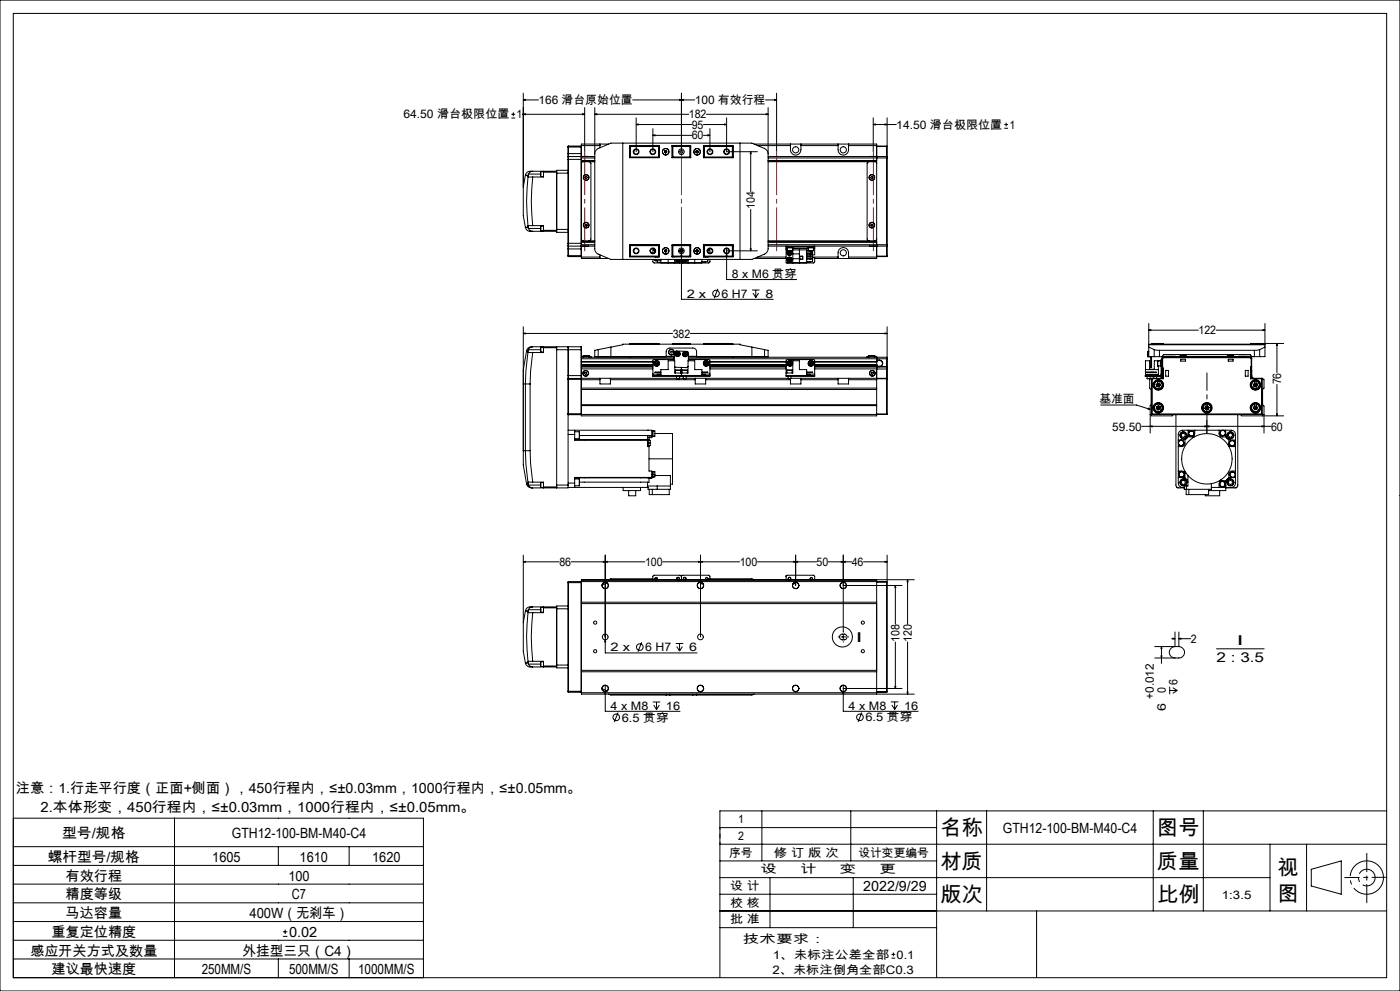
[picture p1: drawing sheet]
<svg xmlns="http://www.w3.org/2000/svg" width="420mm" height="297mm" viewBox="0 0 420 297" stroke-linecap="round" stroke-linejoin="round" font-family="sans-serif">
<g fill="none" stroke="#000" stroke-width=".3">
<path d="M0 0h420v297h-420zM4 4h412v289h-412zM153.4 35.4h1.2M153.4 34.3h1.2M154 33.7v1.1M156.7 34.3h18.7M157 29.9l.6-.1v.3zM157 34.3l.6-.2v.3zM157 29.9h4.5M157 27.9v28.2M174.8 34.1l.6 .2-.6 .1zM175.4 32.2v13.3"/>
<path d="M178.4 34.3l.6-.2v.3zM178.4 32.2v42.7l.3 .6 .8 .7 3.8 1.5h42.3l4.3-1.9 .5-1.2v-42.4M178.4 34.3h28.2M190.9 37.3l.6-.2v.4zM190.9 37.3h16.6M190.9 35.3v10.2M195.9 38.6v6.9M203.8 29.8l.6 .1-.6 .2zM204.4 29.9l.6-.1v.3zM204.4 27.9v17.6M208.4 29.9h-18.6M211 37.3h7"/>
<path d="M211.9 34.3h18.5M213 38.6v6.9M217.4 37.1l.6 .2-.6 .2zM218 35.3v10.2h9.2M229.7 29.9h3.3M229.8 34.1l.6 .2-.6 .1zM232.4 29.8l.6 .1-.6 .2zM233 27.9v17.6M262 37.3l.6-.2v.4zM262 37.3h6.9M262 35.3v10.2M265.5 37.1l.6 .2-.6 .2z"/>
<path d="M266.1 35.3v11.8M301.3 38.4h1.1M301.3 37.3h1.1M301.8 36.8v1.1M157 56.1v8.5l.6 3.6M157.6 52.5h.1M157.6 52.5l.8 .1M157.6 52.5l-.6 3.6M158.4 52.9a64.4 64.4 0 0 0 0 14.8M158.4 52.9l1.4 .2M158.4 52.6v.3M158.5 52.2l-.1 .4"/>
<path d="M158.5 52.2h3.7M159.8 51.3a1.69 1.69 0 0 0-2.2 1.2M159.8 53.1a62.9 62.9 0 0 0 0 14.5M159.8 51.3l-.9 .3-.4 .6M159.8 51.3h7.2M162.2 52.2v.7M162.2 51.5v.7M162.2 51.5v1.4M162.2 51.5h.9M162.2 52.9h.9M163.1 51.3v.3M163.1 51.6v1.5h-3.3"/>
<path d="M163.1 51.6h3.9M167 51.3v.3M167 51.6v17.4M167 51.9h3.4M170.4 51h-3.4v.3M170.4 47.8v4.1M170.4 47v.8M170.4 46v1M170.4 51.9v16.9M170.4 47.8h4M170.4 46h4M170.4 44.1h4"/>
<path d="M170.5 46.9v26.9M170.5 43.8v3.1M170.5 43.8l-.1 2.2M170.5 46.9h7.9M170.5 46.9l-.1 .1M170.5 43.8h3.8M174.3 46.9v26.9M174.3 43.8v3.1M174.3 46.9l.1 .1M174.3 43.8h.1M174.4 47v.8M174.4 46.9h.1"/>
<path d="M174.4 47.8v25.1M174.4 43.6h5.6M174.4 47.3h4M174.4 48.1h4M174.8 46.9h1.8M175.7 52.9h.3l.2 .3-.2 .3h-.4l-.1-.3zM176.7 48.5l.6 .4v22.8l-.6 .5M178.4 46.1l.1-.7 .7-.7 4.1-1.8h42.3l4.1 1.8 .6 .7 .1 .7M178.4 48.5h-3.4l-.6 .5M180 43.2v1.1M182.6 43.2h-8.2v3.7M186.8 42.9v34.8"/>
<path d="M188.9 43.7h8.9v3.6h-8.9zM188.9 46.9h.1M189 43.8v3.5M189 43.8h8.8M189 43.8l.1 .1M189.1 43.9h8.5M189.1 43.9v3.2M189.1 47.1l-.1 .1h8.8M189.1 47.1h8.5M195.9 40.6l.6-.2v.3zM195.9 40.6h11.6M197.6 43.9l.1-.1v3.4l-.1-.1"/>
<path d="M197.6 43.9v3.2M199.4 45.3v.3M199.4 45.6l.3 .2M199.7 45.2l.3 .1M199.7 45.2l-.3 .1M200 45.3v.3M200 45.6l-.3 .2M201.6 43.7l.1 .1M201.6 43.7h5.6v3.6h-5.6zM201.6 43.8h5.6M201.6 47.2h5.6M201.7 43.8v3.4l.2-.1"/>
<path d="M201.7 43.8l.2 .1M201.9 43.9h5.1M201.9 43.9v3.2M201.9 47.1h5.1M207 43.9l.1-.1v3.4l-.1-.1M207 43.9v3.2M208.8 45.6l.3 .2M208.8 45.3v.3M209.1 45.2l.3 .1M209.1 45.2l-.3 .1M209.4 45.3v.3M209.4 45.6l-.3 .2"/>
<path d="M211 40.6h2M211 43.7h8.9v3.6h-8.9zM211 43.8h8.9M211.3 43.9l-.2-.1v3.4l.2-.1M211.3 43.9h8.4M211.3 43.9v3.2M211.3 47.1h8.4M211.7 43.7v.1M212.4 40.4l.6 .2-.6 .1zM219.7 43.9v3.2M219.7 47.1l.2 .1h-8.9M219.9 43.8v3.5"/>
<path d="M219.9 46.9h.1M219.9 43.8l-.2 .1M222 42.9v34.8M225.2 45.5l.2 .6h-.3zM225.2 45.5v11.9M226.2 43.2h36.8v34.3h-18.6M227.3 43.6h9.8M230.4 48.5h32l.6 .5M230.4 46.9h35.6M230.4 47.3h35.6M230.4 48.1h32.6M237.1 43.2v1.7a1.57 1.57 0 0 0 1.6 1.6 1.57 1.57 0 0 0 1.6-1.6v-1.7"/>
<path d="M240.3 43.6h11.1M251.4 43.2v1.7a1.57 1.57 0 0 0 1.6 1.6 1.57 1.57 0 0 0 1.6-1.6v-1.7M254.6 43.6h8.4M260.7 48.5l-.6 .4v22.8l.6 .5M260.8 46.9h1.8M261.5 52.9h.3l-.1 .6-.4-.1-.1-.3zM263 43.8h3M263 43.9h3M266 46.9v.4M266 47.3h.1M266 46.9l.1 .2M266 43.8v.1"/>
<path d="M266 43.9v3M266 47.3v26M266.1 47.1v.2M266.1 47.3v26M157.6 68.2a1.68 1.68 0 0 0 2.2 1.1M157.6 68.2h.1M158.4 67.7v.3M158.4 68l.1 .5M158.4 68l-.8 .2M158.5 68.5l.7 .7 .6 .1M158.5 68.5h3.7M159.8 67.6l-1.4 .1"/>
<path d="M159.8 67.6h3.3v1.4M159.8 69.3h7.2M162.2 68.5v.7M162.2 67.8v.7M162.2 67.8v1.4M162.2 67.8h.9M162.2 69.2h.9M163.1 69v.3M163.1 69h3.9M167 69.3v.3h3.4M167 69v.3M167 68.8h3.4"/>
<path d="M170.4 68.8v4.1M170.4 72.9v.8M170.4 73.7v.9M170.4 74.6l.1 2.3M170.4 76.6h4M170.4 72.9h4M170.4 73.7l.1 .1M170.4 74.6h4M170.5 73.8v3.1M170.5 73.8h7.9M170.5 76.9h3.8M174.3 73.8v3.1"/>
<path d="M174.4 72.9v.8M174.4 73.8v3.7h8.2M174.4 71.6l.5 .6h3.5M174.4 73.7h.1M174.4 73.3h4M174.4 73.7l-.1 .1M174.4 76.8l-.1 .1M174.4 72.5h4M174.4 77h5.6M174.8 73.8h1.8M175.5 67.4l.3-.2 .3 .1v.3l-.2 .2zM180 76.4v1.1"/>
<path d="M188.9 73.4h8.9v3.6h-8.9zM188.9 73.8h.1M189 73.4v3.5M189 76.9h8.8M189.1 73.6v3.2M189.1 73.6h8.5M189.1 76.8h8.5M189.1 76.8l-.1 .1M195.9 77.7v.9l.3 .2h8M195.9 74.5v1.4M196.2 75.1h.4M196.2 74.6v.5"/>
<path d="M196.5 77h.1M196.5 77.7v.4h1.8M196.6 75.2l-.1 .3M196.7 78.1h.3M197.2 76.9v.1M197.2 78.1v.6h1.1M197.6 73.6l.1-.1v3.4l-.1-.1M197.6 73.6v3.2M197.8 73.5h-8.8l.1 .1M198.3 77.7v1.1h12.3v-1.1M199.4 75v.3M199.4 75.3l.3 .2"/>
<path d="M199.7 74.9l.3 .1M199.7 74.9l-.3 .1M200 75v.3M200 75.3l-.3 .2M200.4 77.7v1.1M201.6 73.4h5.6v3.6h-5.6zM201.6 76.9h5.6M201.6 73.5h5.6M201.7 76.9l-.1 .1M201.9 73.6l-.2-.1v3.4M201.9 73.6v3.2M201.9 73.6h5.1"/>
<path d="M201.9 76.8h5.1M201.9 76.8l-.2 .1M202.2 76.9v.1M202.3 76.9v.1M202.4 77.7v1.1M202.5 78h.1M202.5 78h1.5M202.5 77.7v.3M202.9 76.9v.1M203.1 78l.2 .2M203.3 78v.2M203.6 78l.1 .1"/>
<path d="M203.7 78.1l-.4 .1M203.7 78v.1M204 75.1h.1M204 75.3l.1 .2M204 75v.1M204 77.7v.3M204.1 74.9h.6M204.2 77.7a.74 .74 0 0 1-.6 .8 .74 .74 0 0 1-.9-.5M204.2 77.7a.78 .78 0 0 1-.6 .9 .78 .78 0 0 1-.9-.6M204.4 76.1l.2 .6h-.3zM204.4 74.3v15.4h27.6M204.8 75.1h.1"/>
<path d="M204.8 78h.1M204.8 75v.1M204.8 77.7v.3M204.8 75.3l-.1 .2M204.8 78h1.5M205.1 78.1l.4 .1M205.1 78v.1M205.5 78v.2M205.7 78l-.2 .2M206 76.9v.1M206.1 78a.76 .76 0 0 1-.8 .5 .76 .76 0 0 1-.7-.8 .78 .78 0 0 0 .7 .9 .78 .78 0 0 0 .9-.6M206.3 78h.1"/>
<path d="M206.3 77.7v.3M206.4 77.7v1.1M206.6 76.9v.1M207 73.6l.1-.1v3.4l-.1-.1M207 73.6v3.2M208.4 77.7v1.1M208.8 75.3l.3 .2M208.8 75v.3M209.1 74.9l.3 .1M209.1 74.9l-.3 .1M209.4 75v.3M209.4 75.3l-.3 .2"/>
<path d="M211 73.4h8.9v3.6h-8.9zM211 76.9h8.9M211 73.5h8.9l-.2 .1M211.3 73.6l-.2-.1v3.4l.2-.1M211.3 73.6v3.2M211.3 73.6h8.4M211.3 76.8h8.4M211.6 76.9v.1M211.6 78.4v.3h-1M211.7 76.9v.1M212.3 75.1h.3M212.3 77h.1"/>
<path d="M212.3 77.9v-.2v.7h-1.7M212.6 75.1h-.3M212.6 74.6v.5M213 77.7v.9l-.3 .2h-8.1M213 74.5v1.4M218 76.1l.1 .6h-.3zM218 74.3v9.5h21M218 75.2h9.2M219.7 73.6v3.2M219.7 76.8l.2 .1M219.9 73.4v3.5M219.9 73.8h.1"/>
<path d="M225.1 74.6h.3l-.2 .6zM225.2 62.8v12.4M226.2 77.5h9.6M227.3 77h8.5M230.4 73.3h35.6M230.4 73.8h35.6M230.4 72.5h32.6M235.8 74h.5M235.8 74v.5M235.8 74.5v4.3h6.2v-3.9M235.8 73.8v.2M235.8 74.9h.4"/>
<path d="M235.8 74.5h.4M236.1 74v.3h1.7v-.3M236.2 75.1h1M236.2 75.1h1.6M236.2 74.3v.8M236.3 73.8v.2M236.3 74h7.7M236.4 77.7l.1 .4M236.4 77.7l.8 .3M236.5 76l.3 .2M236.5 75.1a.77 .77 0 0 0-.3 1.1 .77 .77 0 0 0 1 .3 .77 .77 0 0 0 .4-1M236.5 75.6v.4"/>
<path d="M236.5 75.6l.4 .2M236.5 78.1l.4 .1M236.6 75.1a.74 .74 0 0 0-.4 1 .74 .74 0 0 0 .9 .4 .74 .74 0 0 0 .4-1M236.8 77.4l.4 .1M236.8 77.4l-.4 .3M236.8 77.4l.1 .8M236.9 75.8l.3 .3M236.9 75.8l-.1 .4M236.9 75.4l-.4 .2M236.9 75.4l.3 .2M236.9 75.4v.4M237.1 75.1l.4 .4"/>
<path d="M237.2 77.5v.5M237.2 77.5l-.7 .6M237.2 75.1l.4 .4M237.2 76.1l-.4 .1M237.2 75.6v.5M237.2 75.6l-.7 .4M237.2 78l-.3 .2M237.8 75.1h-.6M237.8 74.3v.8M237.8 74.9l4.7 .1M237.8 74.5h4.7M237.8 74.9v3.9"/>
<path d="M237.8 77.5h2M237.8 76.1h2M239.8 74.9v3.9M239.9 76.8h.9v.9h-.9zM242 75.5h1.8v.4M242 76.2h1.8v.5h-1.8M242 77h1.8v.4h-1.8M242 77.7h1.8M242 75.9h1.8M242.4 74v.3h1.7M242.5 75.1h1.6M242.5 74.3v.8"/>
<path d="M243.1 77.4v.3l.3-.2 .4 .2M243.1 75.1v.4M243.1 76.7v.3M243.1 78.4v.3h-1.1M243.2 75.5h.4M243.3 77.5h.2M243.8 75.9l-.2 .3-.5-.3v.3M243.8 75.7v.2M243.8 77.7v.2M243.8 77.3h.6v1.2l-.3 .3h-8M243.8 77.7v.7h-1.8M243.8 77h7.6"/>
<path d="M244 74h.4M244 73.8v.2M244.1 74.3v.8M244.1 74.5h.3M244.1 74v.3M244.4 74v.5M244.4 73.8v.2M244.4 74.5v1.9h-.6M251.4 77.5v-1.7a1.57 1.57 0 0 1 1.6-1.6 1.57 1.57 0 0 1 1.6 1.6v1.7M254.6 77h8.4M260.8 73.8h1.8M261.3 67.4l.2-.2 .4 .4-.3 .2-.3-.1z"/>
<path d="M263 71.6l-.5 .6h-32.1M263 76.9h3M263 76.8h3M266 73.3h.1M266 73.3v.5M266 76.8h.1M266 76.8v.1M266 73.8v3M266.1 73.3v.3M266.1 73.6l-.1 .2M266.1 76.8l-.1 .1M266.1 73.6v3.2"/>
<path d="M157 99.9l.6-.1v.3zM157 97.9v37.2M157 99.9h44.8M207.1 99.9h59M215.4 86.6l-1.2 2.8M225.6 86.9h2.3M225.9 87.8l.8 1.4M226.7 86.9v2.3M227.6 87.8l-.9 1.4M265.5 99.8l.6 .1-.6 .2zM266.1 97.9v26.2M344.6 99l.6-.2v.3z"/>
<path d="M344.6 96.9v10h1.7M344.6 99h14.9M364.8 99h14.7M378.9 98.8l.6 .2-.6 .1zM379.5 96.9v10h-1.6M157.6 115.1h1.4M157.6 115.1v20M158 105.1l-1 5.7v4.3h.6M158 105.1l.4 .1M158.4 105.5l-.6 5.7-.2 3.9M158.4 105.5l1.4 .2M158.4 105.2v.3"/>
<path d="M158.5 104.8l-.1 .4M158.5 104.8h3.7M159 115.1v20M159.8 103.9a1.58 1.58 0 0 0-1.8 1.2M159.8 105.7l-.6 5.6-.2 3.8M159.8 103.9a1.43 1.43 0 0 0-1.3 .9M159.8 103.9h14.5M162.2 104.1v1.4M162.2 104.1h.9M162.2 105.5h.9M163.1 103.9v.3M163.1 104.2h3.9"/>
<path d="M163.1 104.2v1.5h-3.3M167 103.9v.9M167 104.8h7.4M167 104.8v40.6M170.4 103.9v.1M170.4 104l.1 9.4M170.4 112.6v.9M170.4 104v8.6M170.4 113.5v31.9M170.4 113.7h4M170.4 112.6h4M170.5 113.4l-.1 .1"/>
<path d="M170.5 113.4v10.9M174.3 103.9v9.5M174.3 103.9l.1 .9M174.3 113.4v10.9M174.3 113.4l.1 .1M174.4 109.9v.1M174.4 104.8v2.7M174.4 106.8h.6M174.4 107.5v2.4M174.4 110v2.6M174.4 107.1h27.8M174.4 107.5h27.8"/>
<path d="M174.4 109.9h21.5M174.4 110h21.5M174.4 113.8h5.6M174.4 116.3h88.6M174.4 116.7h88.6M174.4 109.3h21.5M174.4 108.5h21.5M174.4 110.6h21.5M175 106.6h1.7M175 106.8h.1M175 106.8h1.7M175 106.6v.5"/>
<path d="M175.4 111.7l.4-.2 .2 .3v.3l-.4 .1-.2-.2zM176.7 106.8h.1M176.7 106.8h.6v.3M176.7 106.6v.5M179.5 106.9h20.3v-1.5a1.09 1.09 0 0 1 1.2-1.1h6.9a1.09 1.09 0 0 1 1.1 1.1v1.5h20.4M179.5 104.8l-1.1 .2v1.9h1.1M179.5 104.8v2.1M180 113.4h3.1M180 113.4v1.7h3.1v-1.7M180 113.4h-9.5M183.1 113.4h19.9M183.1 113.8h25.5"/>
<path d="M183.3 104v2.9M189 103.1h8.7M189 103.1h.1M189 106.9v.2M195.9 112.5h.4M195.9 112.5v.3h.4M195.9 112.1v.4M195.9 109.4h-21.5l21.5 .1M195.9 108.3h-21.5l21.5 .1M195.9 112.1h2.4M196.3 112.5h7.7M196.3 112.8h7.7"/>
<path d="M196.3 112.5v.3M196.6 108.7v.4M196.6 108.7l.4 .2M196.6 109.1l.4 .2M197 108.5l.3 .2M197 108.5l-.4 .2M197 108.5v.4M197 108.9v.4M197 108.9l.4 .2M197 108.9l-.4 .2M197.3 108.7l.1 .4M197.3 108.7l-.3 .2"/>
<path d="M197.4 109.1l-.4 .2M197.7 103.1h.1M198.3 112.2h-1.1v.2h1.1M198.3 112.5v-1.7h2.1v-2.7h2v3.7h4v-3.7h2v2.7h2.2v1.7M198.3 111.5h-1.8l1.8 .1M199.8 106.8h2.4M201.7 103.1h5.4M201.7 103.1h.1M202.2 107.8l-6.2 .1-.1 4.2M202.2 108.1l.1-2.4 .6-.5 3.4 .2 .3 .4-.1 2.3M202.6 110.9h.1M202.6 110.9h1.6"/>
<path d="M202.6 110.9v.9M202.7 110.9h1.5M202.8 106l.2 .4M202.8 106l.9 .2M203 106.4l.4 .1M203 113.4h.8M203 112.8v.6M203.2 105.7l-.4 .3M203.2 105.7l.4 .1M203.2 105.7l.2 .8M203.6 105.8l.1 .4M203.6 105.8l-.6 .6"/>
<path d="M203.7 106.2l-.3 .3M203.8 112.8v.6M203.8 113.4h1.2M204 112.5h.9M204 112.8h.4M204 112.5v.3M204.2 110.9v.9M204.4 112.8h.5M204.4 110.1v2.7M204.6 110.9h.1M204.6 110.9h1.6M204.6 110.9v.9"/>
<path d="M204.7 110.9h1.5M204.9 112.5h7.6M204.9 112.8h7.6M204.9 112.5v.3M205 113.4h.8M205 112.8v.6M205.1 106l.1 .5M205.1 106l.9 .3M205.2 106.5l.5 .1M205.5 105.7l-.4 .3M205.5 105.7l.3 .1M205.5 105.7l.2 .9"/>
<path d="M205.8 112.8v.6M205.8 105.8l.2 .5M205.8 105.8l-.6 .7M205.8 113.4h2.8M206 106.3l-.3 .3M206.2 110.9h.1M206.2 110.9v.9M206.4 109.8l-.4 .4-3.6-.2M206.5 107.8l6.4 .1 .1 4.2M206.5 107.1h59.5M206.5 107.5h59.5M206.6 106.8h2.4"/>
<path d="M207.1 103.1h.1M208.6 113.4h3.1M208.6 113.4v1.7h3.1v-1.7M210.6 112.2h1v.2h-1M210.6 111.5h1.7l-1.7 .1M210.6 112.1h2.4M211.1 103.1h8.8M211.1 103.1h.1M211.5 108.7v.4M211.5 108.7l.7 .4M211.5 109.1l.4 .2M211.7 113.4h24.7"/>
<path d="M211.7 113.8h25.4M211.8 108.5l.4 .2M211.8 108.5l-.3 .2M211.8 108.5l.1 .8M212.2 108.7v.4M212.2 108.7l-.7 .4M212.2 109.1l-.3 .2M212.5 112.5h.5M212.5 112.5v.3M213 112.5v.3h-.5M213 112.1v.4M213 109.9h22.8"/>
<path d="M213 110h22.8M213 109.4h22.8M213 108.4h22.8M213 109.3h22.8M213 108.5h22.8M213 109.5h22.8M213 108.3h22.8M213 110.6h22.8M219.9 103.1h.1M219.9 106.9v.2M225.6 104v2.9M225.6 104l3.8 .8"/>
<path d="M225.6 104l-3.6-.7v-.2h-35.2v.2l-7.3 1.5M229.4 104.8l1 .2v1.9h-1M229.4 104.8v2.1M235.8 112.5h.5M235.8 111.8h2v-3.7h2v2.7h2.2v1.7M236.1 110.9h.1M236.1 110.9h1.5M236.1 110.9v.9M236.3 112.5h7.7M236.3 112.5v.3M236.3 112.8h7.7M236.4 113.4h.9"/>
<path d="M236.4 113.4l.8 .1M236.4 112.8v.6M236.6 109l.3 .3M236.7 108.6l-.1 .4M236.7 108.6l.6 .6M237.1 108.5l.3 .3M237.1 108.5l-.4 .1M237.1 108.5l-.2 .8M237.3 113.4h3M237.3 112.8v.6M237.3 113.4l-.1 .1M237.3 109.2l-.4 .1"/>
<path d="M237.4 108.8l-.1 .4M237.4 108.8l-.8 .2M237.6 110.9h.1M237.6 110.9v.9M240.3 113.4v1.7h-3.2v-1.6M240.3 113.4h11.1M240.3 113.8h11.1M242 112.2h1.1v.2h-1.1M242 111.5h1.8l-1.8 .1M242 112.1h2.4M242.9 108.7v.4M242.9 108.7l.8 .4"/>
<path d="M242.9 109.1l.4 .2M243.2 108.5l.4 .2M243.2 108.5l-.3 .2M243.2 108.5l.1 .8M243.6 108.7l.1 .4M243.6 108.7l-.7 .4M243.7 109.1l-.4 .2M244 112.5h.4M244 112.5v.3M244.4 112.5v.3h-.4M244.4 112.1l-.1-4.2-8.1-.1-.4 .4v4.6h.5M244.4 112.1v.4"/>
<path d="M244.4 108.3l18.6 .1M244.4 109.9h19.4M244.4 110h21.6M244.4 109.4h18.6M244.4 108.4h18.6M244.4 109.3h18.6M244.4 108.5h18.6M244.4 110.6h18.6M251.4 113.4h3.2M251.4 113.4v1.7h3.2v-1.7M254.6 113.4h11.4M254.6 113.8h8.4"/>
<path d="M260.7 106.6h1.7M260.7 106.8h.1M260.7 106.8h-.6v.3M260.7 106.8h1.7M260.7 106.6v.5M261.6 111.6h.3l.1 .3-.2 .3-.3-.1-.1-.3zM262.4 106.8h.1M262.4 106.8h.6v3.1M262.4 106.6v.5M263 110.6v14h-88.6v-12M263 109.9v.1M263 109.9h.1"/>
<path d="M263 110v.6h3M263 109.4l-18.6 .1M263 110v.6M263 109.4h.1M263 108.4h.1M263 113.5h3M263 107.9h.8M263 108h.8M263 109.8h.8M263.8 108a.88 .88 0 0 1 .9 .9 .88 .88 0 0 1-.9 .9M263.8 107.9a.96 .96 0 0 1 1 .9 .96 .96 0 0 1-.7 1.1M263.8 107.9v.1"/>
<path d="M263.8 109.8v.1M264.1 109.9h-.3M264.1 109.9h1.9M266 113.4v.1M266 107.1v.4M266 109.9h.1M266 109.9v.1M266 110v.6M266 107.5v2.4M266 110.6v2.8M266 113.5v10.6M266.1 109.9l-.1 .1"/>
<path d="M266.1 109.9l-.1 .7M343.6 110.8h3.9M343.7 112.2h3.8v.2h-3.8zM344 112.5h-.4v.3h.4M344 112.5h3.9M344 111.5l.7 .1zM344 112.8h1.2M344 112.5v.3M344.1 113.4h.9M344.1 112.8v.6M344.3 105.4l.1 1.5M344.4 105.4h-.1"/>
<path d="M344.4 105.3l-.1 .1M344.4 105.4v1.5M344.4 105.3v.1M344.4 106.9h.8M344.4 105.4h.2M344.4 105.3h.2M344.6 103.1h34.9M344.6 103.3h34.9M344.6 104l1.7 .8M345 111.5l.4 .1zM345 112.8v.6M345.2 112.8h.8"/>
<path d="M345.2 112.5v.3M345.2 109.6v.6h.3v-.6M345.2 109.6h.3M345.2 106.9v2.7M345.5 113.5h.2M345.5 103.1h3.4M345.5 103.1h.1M345.5 106.9v2.7M345.5 113.5v10.6M345.7 113.5h3.3M345.7 113.5v10.6M345.7 111.5l.4 .1z"/>
<path d="M346 112.5v.3M346 112.8h1.9M346.1 112.8v.6M346.3 104.8l1.5 .2M346.3 106.9h1.5M346.3 104.8v2.1M346.5 111.5l.4 .1zM346.9 115.2l.2 .7M346.9 115.2l.6 .2M347 112.8v.6M347.1 115.9l.6 .1M347.3 108.1v1.6z"/>
<path d="M347.3 114.8l-.4 .4M347.3 114.8l.6 .1M347.3 114.8l.2 .6M347.3 109.7h.8M347.5 115.4l-.4 .5M347.5 115.4l.2 .6M347.5 115.4l.7 .1M347.5 108.1h.1M347.5 109.7v2.8M347.8 106.9h.9M347.8 105h28.5M347.8 105v1.9"/>
<path d="M347.9 112.5v.3M347.9 114.9l.3 .6M347.9 114.9l-.4 .5M348.1 108.1h-1.8v2.6h-1.4v-2.6h-1.3v4.4M348.2 115.5l-.5 .5M348.3 108.1h-.2v1.6h.2M348.3 112.1l-.4 .4M348.3 112.1h.3M348.3 108.2h.4M348.3 108.2v3.9M348.6 112.7h.1M348.6 112.3l-.3 .4-.4 .1"/>
<path d="M348.6 112.7l-.5 .7M348.7 111l-.1 1.7M348.7 107.8h-.4v.4M348.7 111v1.7M348.7 111h.1M348.7 112.7h.1M348.7 106.9v4.1M348.7 106.9l.4-.6h26l.4 .6M348.7 110l.1 .6M348.7 106.8h26.7M348.7 112.7l-.4 .7M348.7 106.8v.4"/>
<path d="M348.7 110.1v.9M348.8 111v.1M348.8 112.7h.1M348.8 109.9l.2 .7M348.8 109.9h.1M348.8 109.9l-.1 .1M348.8 111v1.7M348.8 107.5v2.4M348.8 113.4l.2 .1M348.8 110.6h.2M348.8 113.4h-3.5l-.4 .4v2.5l.4 .4v4.6l-.2 .3v8.2M348.8 110.6v2.8"/>
<path d="M348.9 103.1h.1M349 110.6v2.9M349.1 107.2l-.3 .3M349.1 107.1v.1M349.1 107.1l-.4 .2 .1 .2M349.1 107.1h26M349.1 107.2h26M349.7 111h.9v1.7h-.9zM350.2 107.1v-.3h.6v.3M352.5 106.8h.1M354 106.6h1.8M354 106.8h.1"/>
<path d="M354 106.8h1.8M354 106.6v.2M354.2 107.7h1.4v.5h-1.4zM355.8 106.8h-.1M355.8 106.6v.2M368.3 106.6h1.8M368.3 106.8h.1M368.3 106.8h1.8M368.3 106.6v.2M368.5 107.7h1.4v.5h-1.4zM370 106.8h.1M370.1 106.6v.2"/>
<path d="M371.7 106.8h.1M373.3 107.1v-.3h.6v.3M373.6 111h.8v1.7h-.8zM375.1 107.2l.3 .3M375.1 107.1v.1M375.1 107.1l.3 .2v.2M375.1 110.6h.2M375.1 113.5h3.4M375.1 110.6v2.9M375.2 103.1h3.4M375.2 103.1h.1M375.3 112.7h.1"/>
<path d="M375.3 113.4l-.2 .1M375.3 113.4h3.5l.4 .4v2.5l-.4 .4v4.6l.4 .4v8.1M375.3 110.6v2.8M375.3 111v.1M375.3 109.9l-.2 .7M375.3 109.9l.2 .1M375.3 111v1.7M375.3 111h.2M375.3 112.7h.2M375.4 109.9h-.1M375.4 109.9l.1 .1M375.4 107.5v2.4"/>
<path d="M375.4 106.8v.4M375.4 110.1v.9M375.4 112.7l.4 .7M375.5 111v1.7M375.5 110l-.2 .6M375.5 112.7l.5 .7M375.5 106.9h.8M375.5 106.9v4.1M375.5 112.7h.1M376 115.3l.2 .6M376 115.3l.6 .1M376.2 115.9l.7 .1"/>
<path d="M376.3 106.9h1.6M376.3 105v1.9M376.4 114.8l-.4 .5M376.4 114.8h.6M376.4 114.8l.2 .6M376.6 115.4l.3 .6M376.6 115.4l.7 .1M376.6 115.4l-.4 .5M377 114.8l.3 .7M377 114.8l-.4 .6M377.3 115.5l-.4 .5M377.9 104.8l-1.6 .2"/>
<path d="M377.9 104.8v2.1M378.5 113.5h.1M378.5 102.9l.1 .2M378.5 113.5v10.6M378.6 103.1h.1M378.6 113.5v10.6M379.5 104l-1.6 .8M383.1 102.9l.1 .6h-.3zM383.1 102.9v8.8M383.1 115.2v9.4M385.1 102.9l-9.9 .2M157 135.1v4.3l1 5.6"/>
<path d="M157 135.1h.6M157.6 135.1h1.4M157.6 135.1l.2 3.9 .6 5.6M159 135.1l.2 3.8 .6 5.6M170.4 128.9h25.1v1.6M170.4 130.2h2M170.4 124h4M170.4 124.2l.1 .1M170.5 124.3h3.8M172.4 130.2v1.7h22.1v1.7h-.2M172.4 128.9v1.3M172.4 131.5h1.4"/>
<path d="M172.4 129.4h1.4M172.4 131.8h21.9M173.8 129.4v2.1M173.8 130.5h21.7M174.4 121.6h88.6M174.4 121.3h88.6M194.3 131.8v.9M194.3 132.7v1.1h.4M194.3 130.5h.1M194.3 130.5v1.3M194.3 128.9h.1M194.3 132.7h.8"/>
<path d="M194.3 131.7h.4M194.5 132h.6v.7M194.7 133.5v.3M194.7 131.7v.3M194.7 133.8v7.4h.8v1.9M194.7 137.5h7.1M195.1 132.7v.8h-.6M195.5 130.5v.4M195.5 130.9h-.8v.8M195.5 129.1h.4v1.7h-.4M195.5 130.9v.3h-.8M195.7 129.1v1.7"/>
<path d="M195.9 129.1h.6v1.6h-.6M196.5 129.9h5.3v7.6M201.8 137.5v7.6h-.7M263 124.1h3M266 124.1h.1M266 124.1v.1M266 124.2l-91.7 .1M266.1 124.1l-.1 .1M330.2 121.4h10.7l4.2 1.3M344.5 122.3l.6 .4h-.6zM345.1 127.8l.6-.2v.3zM345.1 124.2l.4 .4h6.1l.5-.4"/>
<path d="M345.5 124.1h.2M345.5 124.1l.2 .1M345.7 124.1v.1M345.7 124.1h32.8M345.7 124.2h32.8M346.9 122.5l.5 .4M347 121.8l-.1 .7M347 121.8l.5 .4M347.5 122.2l-.6 .3M347.5 122.2l.5 .4M347.5 122.2l-.1 .7M347.6 121.6l-.6 .2"/>
<path d="M347.6 121.6l.5 .4M347.6 121.6l-.1 .6M348 122.6l-.6 .3M348.1 122l-.1 .6M348.1 122l-.6 .2M352 124.3h20.1M352.8 124.3v21.1a.84 .84 0 0 0 .8 .8h1.7M353.5 132.9v11.9a1.42 1.42 0 0 0 1.8 1.3M354.4 130.1l.6-.3 .6 .3v.7l-.6 .3-.6-.3zM356.3 130.9l-.8 .8v1.2a.96 .96 0 0 1-1 .9h-1M356.3 130.9h1.5l.1 .3M356.4 130.5l-.1 .4"/>
<path d="M356.4 130.5a2.05 2.05 0 0 1-2.5 1.4h-.4M356.5 128.9l-.1 1.6M357.4 129.1a.85 .85 0 0 0-.8 .8 .85 .85 0 0 0 .8 .9M357.4 129.1a.85 .85 0 0 1 .9 .8 .85 .85 0 0 1-.9 .9M357.4 129.1a.86 .86 0 0 0-.9 .8 .86 .86 0 0 0 .9 .9M358.4 128.9v1.2l-.3 .6 .2 .2M361.4 122.4l.4 .4M361.5 127.6l.6 .2-.6 .1zM361.6 121.7l-.2 .7M361.6 121.7l.5 .5M362.1 127.8l.6-.2v.3zM362.1 126.1v3.7"/>
<path d="M362.1 122.2l-.3 .6M362.1 122.2l.4 .5M362.1 122.2l-.7 .2M362.3 121.6l.4 .5M362.3 121.6l-.7 .1M362.3 121.6l-.2 .6M362.5 122.7l-.7 .1M362.7 122.1l-.2 .6M362.7 122.1l-.6 .1M365.7 128.9v1a1.02 1.02 0 0 0 1 1h1.1l.9 .8M366.7 128.9h-11.9a1.33 1.33 0 0 0-1.3 1.3v2.4M367 128.9h2.4a1.26 1.26 0 0 1 1.2 1.3v11.9"/>
<path d="M367.7 128.9v1a1.55 1.55 0 0 0 1.3 1.9M368.6 133.7l.3-.1 .5 .2h1.2M368.7 131.7l.3 .1M368.7 131.7v1.5l-.3 .1M368.8 132.9a.86 .86 0 0 0 .8 .8 .86 .86 0 0 0 .9-.8M368.8 132.9a.85 .85 0 0 1 .8-.9 .85 .85 0 0 1 .9 .9M368.8 132.9a.85 .85 0 0 0 .8 .8 .85 .85 0 0 0 .9-.8M368.8 129.9h.7l.3 .5-.3 .6h-.7l-.3-.6zM369 131.8l1.6 .1M371.3 124.3v21.1a.84 .84 0 0 1-.8 .8h-2.8M372.1 124.2l.4 .4h12.6M376 122.3l.3 .5"/>
<path d="M376.3 121.7l-.3 .6M376.3 121.7l.3 .5M376.6 122.2l-.3 .6M376.6 122.2l.4 .6M376.6 122.2l-.6 .1M376.9 121.6l.4 .6M376.9 121.6l-.6 .1M376.9 121.6l-.3 .6M377 122.8h-.7M377.3 122.2l-.3 .6M377.3 122.2h-.7M378.5 124.1v.1"/>
<path d="M378.5 124.1h.1M378.6 127.6l.6 .2-.6 .1zM378.6 124.1l-.1 .1M379.2 124.2l-.4 .4M381.3 127.8h-38.8M382.9 124h.3l-.1 .6zM158 145a1.58 1.58 0 0 0 1.8 1.2M158.4 144.6v.4M158.4 145l.1 .4M158.4 145h-.4M158.5 145.4l.4 .5 .9 .3M158.5 145.4h3.7"/>
<path d="M159.8 144.5l-1.4 .1M159.8 144.5h3.3v1.4M162.2 144.6v1.5M162.2 144.6h.9M162.2 146.1h.9M163.1 145.9v.3M163.1 145.9h3.9M167 145.4v.8M167 145.4h3.4M170.4 145.4v.8h-10.6M170.4 144.8h2M172.4 144.8v1.3"/>
<path d="M172.4 145.6h1.4M172.4 143.5h1.4M172.4 143.2h23.1M173.8 143.5v2.1M173.8 144.5l20.5 .1M186.9 146.1v.9h5.3v-.9M188.6 147v1.6h2.1v-1.6M194.3 146.1h.1M194.3 144.6v1.5M194.3 145.7h6.8M194.8 146.6v1.6h6v-1.6M195.5 143.1v.1"/>
<path d="M195.5 141.3h.4v1.7h-.4M195.5 143.2l-.8 .1v1.3h-.4M195.5 143.1h-23.1v1.7M195.5 142.2h1M195.7 146.6v1.6M195.7 141.3v1.7M195.9 141.4h.6v.8M196.5 142.2v.7h-.6M196.5 142.5h4.6v4.1h-6.7v-.5h-24M197.2 145.7v.9M353.1 146l.2 .2M353.5 143.1l2 .2"/>
<path d="M353.5 141.2h1.2l.5 .3 .3-.2M353.6 142.2a.86 .86 0 0 0 .9 .8 .86 .86 0 0 0 .9-.8M353.7 142.2a.85 .85 0 0 1 .8-.9 .85 .85 0 0 1 .9 .9M353.7 142.2a.85 .85 0 0 0 .8 .8 .85 .85 0 0 0 .9-.8M354.6 144h.7l.3 .6-.3 .6h-.7l-.3-.6zM355.5 143.3a1.37 1.37 0 0 1 .9 1.3M355.7 141.7l-.2 .1v1.5M355.8 146.6v1.6h6.8v-1.6M355.9 145.7v.9M356.4 142.5v3.2h-1.1v.9h8.1v-1.6M356.4 142.5h.1M356.7 146.6v1.6"/>
<path d="M365.8 144.1l.2 .3-.3 .5v1.2M365.9 147v1.6h-4.3v-.4M366.2 143.8l.2 .3h1.4M366.7 144.2a.83 .83 0 0 0-.8 .9 .83 .83 0 0 0 .8 .8M366.7 144.2a.83 .83 0 0 1 .9 .9 .83 .83 0 0 1-.9 .8M367.7 145.2v1.8h-5.1M367.8 144.5l-.1 1.6M367.8 144.1v.4M368.5 144.2l.6-.3 .6 .3v.7l-.6 .3-.6-.3zM370.6 141.2h-1a.96 .96 0 0 0-.9 1v1.1l-.9 .8M370.6 143.1l-1.2 .1a1.44 1.44 0 0 0-1.6 1.3M370.6 142.4v2.4a1.27 1.27 0 0 1-1.2 1.3h-6"/>
<path d="M371.1 146l-.3 .2M157 168.4l.6-.2v.3zM157 166.4v20.2M157 168.4h10.8M170.4 174.7h4M170.5 174.3l-.1 7.3M170.5 174.3v33.2M170.5 174.3h95.5M171.3 168.4h22.2M174.4 174.4l-.1 33.1M174.4 173.9h88.6M181 168.2l.6 .2-.6 .1z"/>
<path d="M181.6 168.4l.6-.2v.3zM181.6 166.4v29.3h27.5M182.1 174.7l-1.5 .7M195.9 173.7v-1l.3-.3h7.9l.3 .4 .4-.4h7.9l.3 .3v1M195.9 173.5h-12.6l-.7 .2M196.5 173.5h.1M196.5 173.3v.2M196.5 173.5h.7M196.7 173.1h.3M196.7 173.7a.36 .36 0 0 1-.1-.5 .36 .36 0 0 1 .5 0 .36 .36 0 0 1-.1 .5M197.2 173.3v.2M203.2 173.7a.41 .41 0 0 1-.1-.6 .41 .41 0 0 1 .6 0 .41 .41 0 0 1 0 .6"/>
<path d="M204.2 172.5h.4M204.4 172.5v1.2M205.2 173.7a.41 .41 0 0 1-.1-.6 .41 .41 0 0 1 .6 0 .41 .41 0 0 1 0 .6M209.5 168.2l.6 .2-.6 .1zM210.1 168.4l.6-.2v.3zM210.1 166.4v24.5M210.1 174.6l.3 .3h.5M210.6 174.7v.3M211.6 173.3v.2M211.7 173.5h.6M211.9 173.7a.36 .36 0 0 1-.2-.5 .36 .36 0 0 1 .6 0 .36 .36 0 0 1-.2 .5M212.3 173.5h.1"/>
<path d="M212.3 173.3v.2M213 173.5h12.6l.6 .2M221.9 168.4h-23.1M235.8 172.8l.4-.4h7.9l.3 .4v.9M236.1 172.5h-.3v1.2M236.5 173.1a.42 .42 0 0 1 .7 0 .42 .42 0 0 1-.1 .6M236.5 173.1l.1 .6M238.1 168.2l.6 .2-.6 .1zM238.7 168.4l.6-.2v.3zM238.7 166.4v9.1M238.7 174.6l-.3 .3h-.5M243.1 173.3v.2"/>
<path d="M243.1 173.5h.7M243.3 173.7a.36 .36 0 0 1-.2-.5 .36 .36 0 0 1 .6 0 .36 .36 0 0 1-.2 .5M243.8 173.3v.2M245 168.4h-17.8M248.5 168.4h7M252.4 168.2l.6 .2-.6 .1zM253 166.4v22.9M253 175.5h17.6M253 168.4l.6-.2v.3zM259 168.4h7.1M263 173.7v34.3M263 174.5h3"/>
<path d="M265.5 168.2l.6 .2-.6 .1zM266 174.3v.2M266 174.5v32.8M266.1 166.4v40.9M268.6 175.5l.1 .6h-.2zM268.6 175.5v11.6M272.3 173.7l.1 .6h-.3zM272.3 173.7v13.4M274.3 173.7h-99.9v34.3h99.9M157 186.6v8.6l.6 3.5M157.6 198.7a1.68 1.68 0 0 0 2.2 1.2M157.6 183.1h.1"/>
<path d="M157.6 198.7h.1M157.6 183.1l.8 .1M157.6 183.1l-.6 3.5M158.4 183.5l1.4 .1M158.4 183.5a64.4 64.4 0 0 0 0 14.8M158.4 183.2v.3M158.4 198.3v.3M158.4 198.6l.1 .4M158.4 198.6l-.8 .1M158.5 182.7l-.1 .5M158.5 199l.4 .6 .9 .3M158.5 199h3.7"/>
<path d="M158.5 182.7h3.7M159.8 181.9a1.69 1.69 0 0 0-2.2 1.2M159.8 183.6a62.9 62.9 0 0 0 0 14.6M159.8 198.2l-1.4 .1M159.8 181.9l-.6 .1-.7 .7M159.8 198.2h3.3v1.4M159.8 199.9h7.2M159.8 181.9h7.2M162.2 199v.7M162.2 182.7v.8M162.2 198.3v.7M162.2 182v.7"/>
<path d="M162.2 198.3v1.4M162.2 182v1.5M162.2 198.3h.9M162.2 199.7h.9M162.2 182h.9M162.2 183.5h.9M163.1 199.6v.3M163.1 181.9v.3M163.1 182.2v1.4h-3.3M163.1 199.6h3.9M163.1 182.2h3.9M167 199.9v.3h3.4"/>
<path d="M167 199.6v.3M167 181.9v.3M167 182.2v17.4M167 199.3h3.4M167 182.5h3.4M170.4 199.3v.9M170.4 181.6h-3.4v.3M170.4 181.6v.9M170.4 182.5v16.8M174.4 180.5h88.6M174.4 180.9h88.6M181.6 191.8l.1 .6h-.3z"/>
<path d="M192.5 192.5l-1.1 2.8M202.7 192.9h2.3M203 193.8l.9 1.3M203.9 192.9v2.2M204.7 193.8l-.8 1.3M252 190.5a1.11 1.11 0 0 1 1.4-.5 1.11 1.11 0 0 1 .6 1.3 1.11 1.11 0 0 1-1.4 .5 1.11 1.11 0 0 1-.6-1.3zM252.3 190.9h1.4M253 190.2v1.4M268.6 192.4v13.9M272.3 192.4v15.6M346.4 193.8h7.3M348.3 196.6h.3l-.2 .6z"/>
<path d="M348.4 193.8l.2 .6h-.3zM348.4 193.8v5M351.5 191.4h1M351.9 191.3l.6 .1-.6 .2zM352.5 189.4v4.4a1.71 1.71 0 0 0-1.7 1.7 1.71 1.71 0 0 0 1.7 1.7M353.7 193.8a1.71 1.71 0 0 1 1.7 1.7 1.71 1.71 0 0 1-1.7 1.7h-7.3M353.7 191.4l.6-.1v.3zM353.7 189.4v4.4M353.7 191.4h3.5M364.9 194.4h14.3M170.4 200.2l.1 7.3M170.4 207.1h4"/>
<path d="M170.5 207.5h3.8M174.4 207.4l-.1 .1M174.4 207.6h88.6M174.4 201.3h88.6M174.4 200.9h88.6M180.6 206.4l1.5 .6M181.6 207.3l.1 .6h-.3zM181.6 205.3v7.9h22.4M182.6 208l.7 .3h16.5M185.4 213.6l-1.1 2.8M195.8 210.4h2.3M196.1 211.3l.9 1.4"/>
<path d="M197 210.4v2.3M197.8 211.3l-.8 1.4M199.8 208.3h1.2M199.8 208v.3M201 208.3h6.9M201 208v.3M207.9 208.3h1.1M207.9 208v.3M209 208v.3M226.2 208l-.6 .3h-16.6M253 207.3l.2 .6h-.4zM253 205.3v7.9h22.4"/>
<path d="M253 206.3h17.6M258.6 213.5l-1.2 2.9M263 207.5h3M263 207.3h3M266 207.3h.1M266 207.3v.2M266.1 207.3l-.1 .2M267.3 210.4h2.2M267.5 211.3l.9 1.3M268.4 210.4v2.2M268.5 205.7h.2l-.1 .6zM269.2 211.3l-.8 1.3"/>
<path d="M272.1 207.4h.3l-.1 .6zM350.9 205.8v2.3M350.9 206.9h2.3M351.8 206.1l1.4 .8M353.2 206.9l-1.4 .9M4 245.2h123v47.8M4 253.7h123M4 259.4h123M52.4 245.2v47.8M83.5 253.7v5.7M104.7 253.7v5.7M216 253h200"/>
<path d="M216 248h65M216 258h65M228.6 243v15M255.2 243v15M281 243v50M296 243v30M346 243v30M361 243v30M381 253v20M392 253v20M416 243h-200v50M4 265h123"/>
<path d="M4 270.6h123M4 276.2h123M84.9 279.3h1.3M85.5 278.6v1.3M216 278h65M216 273h200M216 263h165M216 268h65M231 263v15M256 263v15M311 273v20M393.4 260.5l9-2.5v10l-9-2.5z"/>
<path d="M4 281.8h123M4 287.4h123M83.5 287.4v5.6M84.9 280.6h1.3M104.7 287.4v5.6M267.4 287.2h1.2M267.4 286h1.2M268 285.5v1.1"/>
<circle cx="175.8" cy="53.2" r=".85"/>
<circle cx="175.9" cy="53.2" r=".82"/>
<circle cx="190.8" cy="45.5" r=".86"/>
<circle cx="190.9" cy="45.5" r=".71"/>
<circle cx="195.8" cy="45.5" r=".72"/>
<circle cx="195.8" cy="45.5" r=".86"/>
<circle cx="199.7" cy="45.5" r=".98"/>
<circle cx="199.7" cy="45.5" r=".96"/>
<circle cx="204.4" cy="45.5" r=".43"/>
<circle cx="204.4" cy="45.5" r=".86"/>
<circle cx="209.1" cy="45.5" r=".96"/>
<circle cx="209.1" cy="45.5" r=".98"/>
<circle cx="213" cy="45.5" r=".72"/>
<circle cx="213" cy="45.5" r=".86"/>
<circle cx="218" cy="45.5" r=".85"/>
<circle cx="218" cy="45.5" r=".72"/>
<circle cx="238.7" cy="44.9" r=".93"/>
<circle cx="253" cy="44.9" r=".92"/>
<circle cx="261.6" cy="53.2" r=".81"/>
<circle cx="261.6" cy="53.2" r=".85"/>
<circle cx="175.9" cy="67.5" r=".86"/>
<circle cx="175.9" cy="67.5" r=".81"/>
<circle cx="190.8" cy="75.2" r=".87"/>
<circle cx="190.9" cy="75.2" r=".71"/>
<circle cx="195.8" cy="75.2" r=".72"/>
<circle cx="195.9" cy="75.2" r=".87"/>
<circle cx="199.7" cy="75.2" r=".98"/>
<circle cx="199.7" cy="75.2" r=".97"/>
<circle cx="204.4" cy="75.2" r=".43"/>
<circle cx="204.4" cy="75.2" r=".86"/>
<circle cx="209.1" cy="75.2" r=".97"/>
<circle cx="209.2" cy="75.2" r=".98"/>
<circle cx="213" cy="75.2" r=".72"/>
<circle cx="213" cy="75.2" r=".87"/>
<circle cx="218" cy="75.2" r=".72"/>
<circle cx="218" cy="75.2" r=".86"/>
<circle cx="236.8" cy="77.8" r=".77"/>
<circle cx="236.8" cy="77.8" r=".75"/>
<circle cx="253" cy="75.8" r=".92"/>
<circle cx="261.6" cy="67.5" r=".86"/>
<circle cx="261.6" cy="67.5" r=".81"/>
<circle cx="214.8" cy="88" r=".99"/>
<circle cx="175.7" cy="111.9" r=".86"/>
<circle cx="175.7" cy="111.9" r=".82"/>
<circle cx="197" cy="108.9" r=".77"/>
<circle cx="197" cy="108.9" r=".85"/>
<circle cx="197" cy="108.9" r=".75"/>
<circle cx="201.4" cy="105.5" r=".29"/>
<circle cx="201.4" cy="105.5" r=".86"/>
<circle cx="201.4" cy="105.5" r=".79"/>
<circle cx="203.3" cy="106.1" r=".74"/>
<circle cx="205.5" cy="106.1" r=".74"/>
<circle cx="205.6" cy="106.1" r=".78"/>
<circle cx="211.9" cy="108.9" r=".75"/>
<circle cx="211.9" cy="108.9" r=".86"/>
<circle cx="237" cy="108.9" r=".86"/>
<circle cx="237" cy="108.9" r=".73"/>
<circle cx="237" cy="108.9" r=".77"/>
<circle cx="243.3" cy="108.9" r=".75"/>
<circle cx="243.3" cy="108.9" r=".86"/>
<circle cx="261.7" cy="111.9" r=".85"/>
<circle cx="261.7" cy="111.9" r=".82"/>
<circle cx="347.5" cy="115.4" r="1.22"/>
<circle cx="347.5" cy="115.4" r="1.56"/>
<circle cx="347.5" cy="115.4" r="1.43"/>
<circle cx="347.5" cy="115.4" r="1.19"/>
<circle cx="376.6" cy="115.4" r="1.43"/>
<circle cx="376.6" cy="115.4" r="1.57"/>
<circle cx="376.6" cy="115.4" r="1.19"/>
<circle cx="347.5" cy="122.2" r="1.22"/>
<circle cx="347.5" cy="122.2" r="1.18"/>
<circle cx="347.5" cy="122.2" r="1.56"/>
<circle cx="347.5" cy="122.2" r="1.43"/>
<circle cx="354.3" cy="132.8" r=".79"/>
<circle cx="354.3" cy="132.7" r=".85"/>
<circle cx="355" cy="130.4" r=".97"/>
<circle cx="355" cy="130.4" r="1.02"/>
<circle cx="357.4" cy="130" r=".78"/>
<circle cx="362.1" cy="122.2" r="1.56"/>
<circle cx="362.1" cy="122.2" r="1.18"/>
<circle cx="362.1" cy="137.5" r="7.6"/>
<circle cx="362.1" cy="122.2" r="1.43"/>
<circle cx="366.8" cy="129.8" r=".84"/>
<circle cx="366.8" cy="129.8" r=".78"/>
<circle cx="369.1" cy="130.4" r=".97"/>
<circle cx="369.1" cy="130.4" r="1.02"/>
<circle cx="369.6" cy="132.9" r=".8"/>
<circle cx="376.6" cy="122.2" r="1.19"/>
<circle cx="376.6" cy="122.2" r="1.43"/>
<circle cx="376.6" cy="122.2" r="1.57"/>
<circle cx="376.6" cy="122.2" r="1.21"/>
<circle cx="354.5" cy="142.2" r=".78"/>
<circle cx="355" cy="144.6" r=".97"/>
<circle cx="355" cy="144.6" r="1.02"/>
<circle cx="366.7" cy="145.1" r=".86"/>
<circle cx="366.7" cy="145.1" r=".78"/>
<circle cx="369.1" cy="144.6" r=".97"/>
<circle cx="369.1" cy="144.6" r="1.02"/>
<circle cx="369.8" cy="142.3" r=".79"/>
<circle cx="369.8" cy="142.3" r=".85"/>
<circle cx="181.6" cy="175.5" r=".96"/>
<circle cx="181.6" cy="175.5" r=".92"/>
<circle cx="203.4" cy="173.4" r=".35"/>
<circle cx="205.4" cy="173.4" r=".34"/>
<circle cx="210.1" cy="175.5" r=".97"/>
<circle cx="210.1" cy="175.5" r=".92"/>
<circle cx="236.8" cy="173.4" r=".34"/>
<circle cx="238.7" cy="175.5" r=".97"/>
<circle cx="238.7" cy="175.5" r=".92"/>
<circle cx="253" cy="175.5" r=".97"/>
<circle cx="253" cy="175.5" r=".92"/>
<circle cx="178.6" cy="195.2" r=".48"/>
<circle cx="178.6" cy="186.6" r=".48"/>
<circle cx="181.6" cy="190.9" r=".86"/>
<circle cx="191.9" cy="193.9" r=".99"/>
<circle cx="210.1" cy="190.9" r=".86"/>
<circle cx="252.7" cy="190.9" r="3"/>
<circle cx="258.8" cy="195.2" r=".47"/>
<circle cx="258.8" cy="186.6" r=".47"/>
<circle cx="181.6" cy="206.3" r=".97"/>
<circle cx="181.6" cy="206.3" r=".93"/>
<circle cx="184.9" cy="215" r=".98"/>
<circle cx="210.1" cy="206.3" r=".98"/>
<circle cx="210.1" cy="206.3" r=".93"/>
<circle cx="238.7" cy="206.3" r=".98"/>
<circle cx="238.7" cy="206.3" r=".93"/>
<circle cx="253" cy="206.3" r=".98"/>
<circle cx="253" cy="206.3" r=".93"/>
<circle cx="258" cy="215" r=".99"/>
</g>
<path d="M412.4 262.3a2.5 2.5 0 0 0-4.1-1.1 2.5 2.5 0 0 0 1 4.2 2.5 2.5 0 0 0 3.2-2.9l-.1-.2" fill="none" stroke="#000" stroke-width=".3" stroke-dasharray="30.5 1.3 1.3 1.3" stroke-dashoffset="24.5" stroke-linecap="butt"/>
<path d="M414.8 261.5a5 5 0 0 0-8.3-2 5 5 0 0 0 2.2 8.3 5 5 0 0 0 6.2-6l-.1-.3" fill="none" stroke="#000" stroke-width=".3" stroke-dasharray="30.5 1.3 1.3 1.3" stroke-dashoffset="16.7" stroke-linecap="butt"/>
<path d="M362.1 111.8v14.3" fill="none" stroke="#000" stroke-width=".3" stroke-dasharray="30.5 1.3 1.3 1.3" stroke-dashoffset="25.2"/>
<path d="M251.6 190.9h-.2M253 189.4v-.1M253 192.3v.1M254.4 190.9h.2" fill="none" stroke="#000" stroke-width=".3" stroke-dasharray="30.5 1.3 1.3 1.3"/>
<path d="M410 255.7v14.9" fill="none" stroke="#000" stroke-width=".3" stroke-dasharray="30.5 1.3 1.3 1.3" stroke-dashoffset="25"/>
<path d="M403.4 263l12.6-.1" fill="none" stroke="#000" stroke-width=".3" stroke-dasharray="30.5 1.3 1.3 1.3" stroke-dashoffset="26.1"/>
<path d="M216 248v5" fill="none" stroke="#000" stroke-width=".3" stroke-dasharray="30.5 1.3 1.3 1.3" stroke-dashoffset="29.9"/>
<path d="M175.4 45.5v29.7M204.4 45.5v29.7M233 45.5v29.7M262 45.5v29.7" fill="none" stroke="#f00" stroke-width=".3" stroke-dasharray="30.5 1.3 1.3 1.3" stroke-dashoffset="17.5"/>
<g fill="#000">
<path d="M344.5 122.3l.6 .4h-.6z"/>
<path d="M157 29.9l.6-.1v.3zM203.8 29.8l.6 .1-.6 .2zM157 34.3l.6-.2v.3zM174.8 34.1l.6 .2-.6 .1z"/>
<path d="M178.4 34.3l.6-.2v.3zM229.8 34.1l.6 .2-.6 .1zM210.1 168.4l.6-.2v.3zM238.1 168.2l.6 .2-.6 .1z"/>
<path d="M190.9 37.3l.6-.2v.4zM217.4 37.1l.6 .2-.6 .2z"/>
<path d="M265.5 37.1l.6 .2-.6 .2zM262 37.3l.6-.2v.4zM232.4 29.8l.6 .1-.6 .2zM204.4 29.9l.6-.1v.3z"/>
<path d="M225.2 45.5l.2 .6h-.3zM225.1 74.6h.3l-.2 .6zM383.1 102.9l.1 .6h-.3zM382.9 124h.3l-.1 .6zM272.3 173.7l.1 .6h-.3zM272.1 207.4h.3l-.1 .6zM268.6 175.5l.1 .6h-.2zM268.5 205.7h.2l-.1 .6z"/>
<path d="M157 99.9l.6-.1v.3zM265.5 99.8l.6 .1-.6 .2zM195.9 40.6l.6-.2v.3zM212.4 40.4l.6 .2-.6 .1zM218 76.1l-.2 .6h.3zM204.4 76.1l-.1 .6h.3zM362.1 127.8l.6-.2v.3zM378.6 127.6l.6 .2-.6 .1zM181.6 168.4l.6-.2v.3zM209.5 168.2l.6 .2-.6 .1zM181.6 191.8l-.2 .6h.3zM181.6 207.3l-.2 .6h.3zM253 207.3l-.2 .6h.4zM157 168.4l.6-.2v.3zM181 168.2l.6 .2-.6 .1z"/>
<path d="M378.9 98.8l.6 .2-.6 .1zM344.6 99l.6-.2v.3z"/>
<path d="M361.5 127.6l.6 .2-.6 .1zM345.1 127.8l.6-.2v.3zM265.5 168.2l.6 .2-.6 .1zM253 168.4l.6-.2v.3zM353.7 191.4l.6-.1v.3zM351.9 191.3l.6 .1-.6 .2z"/>
<path d="M252.4 168.2l.6 .2-.6 .1zM238.7 168.4l.6-.2v.3z"/>
<path d="M348.4 193.8l.2 .6h-.3zM348.3 196.6h.3l-.2 .6z"/>
</g>
<g font-size="6.3">
<text x="282.1" y="250.3">名称</text>
<text x="347.1" y="250.3">图号</text>
<text x="282.1" y="260.3">材质</text>
<text x="347.1" y="260.3">质量</text>
<text x="383.3" y="262.1">视</text>
<text x="383.3" y="269.9">图</text>
<text x="282.1" y="270.3">版次</text>
<text x="347.1" y="270.3">比例</text>
</g>
<g font-size="4.2">
<text x="4.8" y="237.6">注意：1.行走平行度（正面+侧面），450行程内，≤±0.03mm，1000行程内，≤±0.05mm。</text>
<text x="12.2" y="243.3">2.本体形变，450行程内，≤±0.03mm，1000行程内，≤±0.05mm。</text>
<text x="18.6" y="251.3">型号/规格</text>
<text x="69.5" y="251.3">GTH12-100-BM-M40-C4</text>
<text x="300.8" y="249.5">GTH12-100-BM-M40-C4</text>
<text x="14.4" y="258.3">螺杆型号/规格</text>
<text x="19.7" y="263.9">有效行程</text>
<text x="63.7" y="258.3">1605</text>
<text x="86.5" y="263.9">100</text>
<text x="89.9" y="258.3">1610</text>
<text x="111.7" y="258.3">1620</text>
<text x="19.7" y="269.5">精度等级</text>
<text x="87.6" y="269.5">C7</text>
<text x="259" y="267">2022/9/29</text>
<text x="19.7" y="275.2">马达容量</text>
<text x="74.9" y="275.2">400W（无刹车）</text>
<text x="15.5" y="280.8">重复定位精度</text>
<text x="86.7" y="280.8">0.02</text>
<text x="9.1" y="286.4">感应开关方式及数量</text>
<text x="72.7" y="286.4">外挂型三只（C4）</text>
<text x="15.5" y="292">建议最快速度</text>
<text x="60.5" y="292">250MM/S</text>
<text x="86.7" y="292">500MM/S</text>
<text x="107.4" y="292">1000MM/S</text>
</g>
<g font-size="4.1">
<text x="256.7" y="192.4">I</text>
<text x="371.1" y="193.3">I</text>
<text x="365" y="198.5">2 : 3.5</text>
</g>
<g font-size="3.5">
<text x="121" y="35.5">64.50 滑台极限位置 1</text>
<text x="161.6" y="31.2">166 滑台原始位置</text>
<text x="206.6" y="35.5">182</text>
<text x="208.5" y="31.2">100 有效行程</text>
<text x="207.5" y="41.8">60</text>
<text x="207.5" y="38.6">95</text>
<text x="268.9" y="38.6">14.50 滑台极限位置 1</text>
<text x="226.5" y="62.7" transform="rotate(-90 226.5 62.7)">104</text>
<text x="219.6" y="83.3">8 x M6 贯穿</text>
<text x="206" y="89.2">2 x</text>
<text x="216.4" y="89.2">6 H7</text>
<text x="229.6" y="89.2">8</text>
<text x="201.8" y="101.2">382</text>
<text x="359.5" y="100.2">122</text>
<text x="384.4" y="115.2" transform="rotate(-90 384.4 115.2)">76</text>
<text x="329.8" y="120.9">基准面</text>
<text x="333.7" y="129">59.50</text>
<text x="381.3" y="129">60</text>
<text x="167.8" y="169.6">86</text>
<text x="193.5" y="169.6">100</text>
<text x="221.9" y="169.6">100</text>
<text x="245" y="169.6">50</text>
<text x="255.5" y="169.6">46</text>
<text x="183.2" y="195.2">2 x</text>
<text x="193.6" y="195.2">6 H7</text>
<text x="206.8" y="195.2">6</text>
<text x="269.9" y="192.4" transform="rotate(-90 269.9 192.4)">108</text>
<text x="273.6" y="192.4" transform="rotate(-90 273.6 192.4)">120</text>
<text x="357.2" y="192.7">2</text>
<text x="346.2" y="209.4" transform="rotate(-90 346.2 209.4)">+0.012</text>
<text x="349.7" y="207.7" transform="rotate(-90 349.7 207.7)">0</text>
<text x="353.2" y="205.2" transform="rotate(-90 353.2 205.2)">6</text>
<text x="183.2" y="212.7">4 x M8</text>
<text x="199.8" y="212.7">16</text>
<text x="254.6" y="212.7">4 x M8</text>
<text x="271.2" y="212.7">16</text>
<text x="349.7" y="213" transform="rotate(-90 349.7 213)">6</text>
<text x="186.5" y="216.2">6.5 贯穿</text>
<text x="259.6" y="216.2">6.5 贯穿</text>
<text x="221.4" y="246.8">1</text>
<text x="221.4" y="251.8">2</text>
<text x="218.8" y="256.8">序号</text>
<text x="232.2" y="256.8">修 订 版 次</text>
<text x="257.5" y="256.8">设计变更编号</text>
<text x="228.2" y="261.8">设</text>
<text x="240.1" y="261.8">计</text>
<text x="252" y="261.8">变</text>
<text x="263.9" y="261.8">更</text>
<text x="219.1" y="266.7">设 计</text>
<text x="366.6" y="269.3">1:3.5</text>
<text x="219.1" y="271.7">校 核</text>
<text x="219.1" y="276.7">批 准</text>
<text x="222.9" y="282.7">技术要求：</text>
<text x="231.8" y="287.3">1、未标注公差全部 0.1</text>
<text x="231.7" y="291.8">2、未标注倒角全部C0.3</text>
</g>
</svg>
